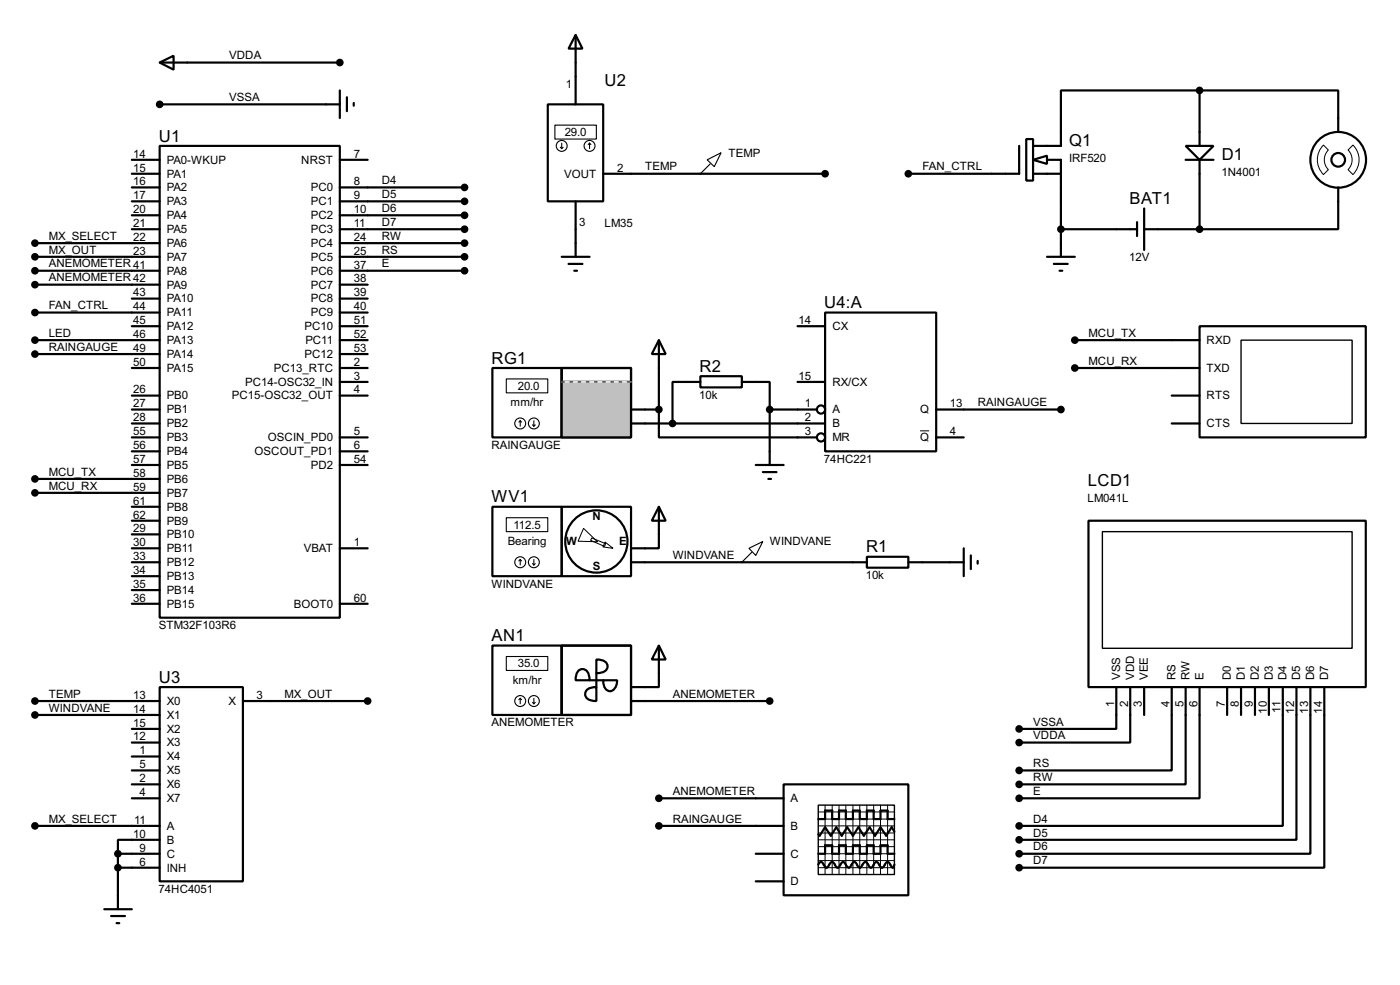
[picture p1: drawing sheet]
<svg xmlns="http://www.w3.org/2000/svg" width="256mm" height="180mm" viewBox="0 0 256 180" stroke-linecap="round" stroke-linejoin="round" font-family="sans-serif">
<g fill="none" stroke="#000" stroke-width=".4">
<path d="M29.3 11.5l2.5-1.3v2.6zM29.3 19.1h33M29.3 11.5h33M62.3 16.6v5M63.6 17.8v2.6M64.8 18.9v.5M100.4 19.1h10.1v17.8h-10.1zM105.5 6.4l1.2 2.5h-2.5zM105.5 6.4v12.7M219.8 16.6h-25.4v10.1h-5.1M219.8 16.6h25.4v7.6M219.8 16.6v10.1"/>
<path d="M24.2 34.3h5.1M24.2 36.9h5.1M24.2 39.4h5.1M24.2 31.8h5.1M24.2 29.3h5.1M29.3 26.7h33v86.4h-33zM62.3 34.3h22.8M62.3 36.9h22.8M62.3 39.4h22.8M62.3 29.3h5.1M105.5 36.9v10.1M110.5 31.8h40.7"/>
<path d="M186.7 26.7v5.1h-20.3M188 25.5h1.3v7.6h-1.3zM189.3 29.3l2.5-.8v1.5zM189.3 31.8h5.1M191.8 29.3h2.6v17.7M209.6 38.2v7.6M217.2 26.7h5.1l-2.5 2.6zM217.2 29.3h5.1M219.8 29.3v12.7M245.2 34.3v7.7h-25.4M6.4 44.5h22.9M6.4 47h22.9"/>
<path d="M6.4 49.6h22.9M6.4 57.2h22.9M6.4 52.1h22.9M24.2 42h5.1M24.2 54.7h5.1M24.2 59.7h5.1M62.3 42h22.8M62.3 44.5h22.8M62.3 47h22.8M62.3 49.6h22.8M62.3 57.2h5.1M62.3 52.1h5.1"/>
<path d="M62.3 54.7h5.1M62.3 59.7h5.1M102.9 47h5.1M104.2 48.3h2.5M105.2 49.6h.5M191.8 47h5.1M193.1 48.3h2.5M194.1 49.6h.5M194.4 42h13.9M208.3 40.7v2.5M209.6 42h10.2M219.8 59.7h30.4v20.4h-30.4z"/>
<path d="M6.4 62.3h22.9M6.4 64.8h22.9M24.2 67.4h5.1M24.2 75h5.1M24.2 77.5h5.1M24.2 72.4h5.1M62.3 62.3h5.1M62.3 67.4h5.1M62.3 64.8h5.1M62.3 72.4h5.1M62.3 69.9h5.1M90.2 67.4h12.7v12.7h-12.7z"/>
<path d="M102.9 67.4h12.7v12.7h-12.7zM118.2 75h2.5M118.2 77.5h27.9M120.7 75v5.1h25.4M120.7 67.4v7.6M125.8 69.9h-2.6v7.6M138.5 69.9h2.5v5.1M141 75h5.1M141 75v7.6M176.6 75h17.8M196.9 62.3h22.9M196.9 67.4h22.9"/>
<path d="M214.7 77.5h5.1M214.7 72.4h5.1M6.4 87.7h22.9M6.4 90.2h22.9M24.2 80.1h5.1M24.2 82.6h5.1M24.2 92.8h5.1M24.2 95.3h5.1M24.2 97.8h5.1M24.2 85.1h5.1M62.3 80.1h5.1M62.3 82.6h5.1"/>
<path d="M62.3 85.1h5.1M90.2 92.8h12.7v12.7h-12.7zM102.9 92.8h12.7v12.7h-12.7zM120.7 92.8l1.3 2.5h-2.6zM120.7 92.8v7.6h-5.1M199.4 95.3h50.8v30.5h-50.8zM24.2 102.9h5.1M24.2 110.5h5.1M24.2 100.4h5.1M24.2 105.5h5.1M24.2 108h5.1M62.3 110.5h5.1"/>
<path d="M62.3 100.4h5.1M90.2 118.2h12.7v12.7h-12.7zM102.9 118.2h12.7v12.7h-12.7zM115.6 102.9h43.2M120.7 118.2l1.3 2.5h-2.6zM120.7 118.2v7.6h-5.1M158.8 101.9h7.6v2h-7.6zM166.4 102.9h10.2M176.6 100.4v5.1M177.9 101.7v2.5M179.1 102.7v.5M6.4 128.3h22.9"/>
<path d="M6.4 130.9h22.9M24.2 133.4h5.1M24.2 135.9h5.1M24.2 138.5h5.1M29.3 125.8h15.2v35.5h-15.2zM44.5 128.3h22.9M106.1 122.7a1.23 1.23 0 0 1 1.3 0 1.23 1.23 0 0 1 .6 1.1v.7h-2.5a2.24 2.24 0 0 1 .6-1.8zM107.4 126.4a2.19 2.19 0 0 1 1.9-.6v2.5a1.96 1.96 0 0 1-2-.9v-.7zM108 124.5h2.5M109.3 120.7a1.96 1.96 0 0 1 1.9 .9 1.25 1.25 0 0 1-1.3 1.6h-.6zM109.3 123.2v2.6M110.5 124.5h2.6a1.58 1.58 0 0 1-1.6 1.9 1.72 1.72 0 0 1-1-1.9z"/>
<path d="M115.6 128.3h25.4M204.5 125.8v7.6h-17.8M207.1 125.8v10.1h-20.4M209.6 125.8v5.1M214.7 125.8v15.2h-28M217.2 125.8v17.8h-30.5M219.8 125.8v20.3h-33.1M224.8 125.8v5.1M227.4 125.8v5.1M229.9 125.8v5.1M232.5 125.8v5.1M235 125.8v25.4h-48.3"/>
<path d="M237.5 125.8v27.9h-50.8M240.1 125.8v30.5h-53.4M242.6 125.8v33h-55.9M6.4 151.2h22.9M21.6 156.3h7.7M21.6 156.3v10.1M21.6 158.8h7.7M24.2 146.1h5.1M24.2 141h5.1M24.2 143.6h5.1M29.3 153.7h-7.7v2.6M120.7 146.1h22.9"/>
<path d="M120.7 151.2h22.9M138.5 156.3h5.1M143.6 143.6h22.8v20.3h-22.8zM149.9 158.3l.2-.4 .3-.1 .3 .1 .5 .8 .2 .1 .3-.1 .2-.4a.54 .54 0 0 1 .8-.4l.5 .8 .3 .1 .2-.1 .5-.8 .3-.1 .2 .1 .5 .8 .3 .1 .2-.1 .5-.8 .3-.1 .3 .1 .4 .8 .3 .1 .3-.1 .2-.4a.54 .54 0 0 1 .8-.4l.5 .8 .3 .1 .2-.1 .5-.8 .3-.1 .2 .1 .5 .8 .3 .1 .2-.1 .5-.8 .3-.1 .3 .1 .4 .8 .3 .1 .3-.5M149.9 156.3h1.3v-1.6h1.3v1.6h1.2v-1.6h1.3v1.6h1.3v-1.6h1.2v1.6h1.3v-1.6h1.3v1.6h1.2v-1.6h1.3v1.6h1.3M149.9 149.9h1.3v-1.5h1.3v1.5h1.2v-1.5h1.3v1.5h1.3v-1.5h1.2v1.5h1.3v-1.5h1.3v1.5h1.2v-1.5h1.3v1.5h1.3M163.9 152.2l-.5-.8-1 1.6-1.1-1.6-1 1.6-1-1.6-1 1.6-1-1.6-1 1.6-1.1-1.6-1 1.6-1-1.6-1 1.6-1-1.6-1 1.6-.3-.3M19.1 166.4h5.1M20.4 167.7h2.5M21.4 169h.5M138.5 161.3h5.1"/>
<circle cx="245.1" cy="29.3" r="5.1"/>
<circle cx="245.1" cy="29.3" r="1.25"/>
<circle cx="109.2" cy="99.1" r="5.7"/>
</g>
<g fill="#000" stroke="#000" stroke-width=".4">
<circle cx="29.2" cy="19.1" r=".5"/>
<circle cx="62.2" cy="11.5" r=".5"/>
<circle cx="219.7" cy="16.6" r=".5"/>
<circle cx="85.1" cy="39.4" r=".5"/>
<circle cx="85.1" cy="36.9" r=".5"/>
<circle cx="85.1" cy="34.3" r=".5"/>
<circle cx="151.1" cy="31.8" r=".5"/>
<circle cx="166.4" cy="31.8" r=".5"/>
<circle cx="6.4" cy="57.2" r=".5"/>
<circle cx="6.4" cy="49.6" r=".5"/>
<circle cx="6.4" cy="52.1" r=".5"/>
<circle cx="6.4" cy="47" r=".5"/>
<circle cx="6.4" cy="44.5" r=".5"/>
<circle cx="85.1" cy="44.5" r=".5"/>
<circle cx="85.1" cy="49.6" r=".5"/>
<circle cx="85.1" cy="42" r=".5"/>
<circle cx="85.1" cy="47" r=".5"/>
<circle cx="194.3" cy="42" r=".5"/>
<circle cx="219.7" cy="42" r=".5"/>
<circle cx="6.4" cy="62.3" r=".5"/>
<circle cx="196.9" cy="62.3" r=".5"/>
<circle cx="196.9" cy="67.4" r=".5"/>
<circle cx="6.4" cy="87.7" r=".5"/>
<circle cx="6.4" cy="90.2" r=".5"/>
<circle cx="6.4" cy="128.3" r=".5"/>
<circle cx="6.4" cy="130.9" r=".5"/>
<circle cx="67.3" cy="128.3" r=".5"/>
<circle cx="141" cy="128.3" r=".5"/>
<circle cx="186.7" cy="133.4" r=".5"/>
<circle cx="186.7" cy="135.9" r=".5"/>
<circle cx="6.4" cy="151.2" r=".5"/>
<circle cx="21.6" cy="156.3" r=".5"/>
<circle cx="21.6" cy="158.8" r=".5"/>
<circle cx="120.7" cy="146.1" r=".5"/>
<circle cx="186.7" cy="143.6" r=".5"/>
<circle cx="186.7" cy="151.2" r=".5"/>
<circle cx="186.7" cy="141" r=".5"/>
<circle cx="186.7" cy="156.3" r=".5"/>
<circle cx="186.7" cy="158.8" r=".5"/>
<circle cx="186.7" cy="146.1" r=".5"/>
<circle cx="186.7" cy="153.7" r=".5"/>
</g>
<g fill="none" stroke="#000" stroke-width=".18">
<path d="M242.5 26.6l.9 .9a2.54 2.54 0 0 0 0 3.6l-.9 .9a3.8 3.8 0 0 1 0-5.4zM247 27.5l.9-.9a3.8 3.8 0 0 1 0 5.4l-.9-.9a2.54 2.54 0 0 0 0-3.6zM106.9 96.7l2.6 2.5-3.6-.1zM108.4 98.5l2.6 1-.2 .5-2.6-1.1zM110.9 99.2l1.4 1.2-1.8-.3zM149.9 151.2h14M149.9 148.6h14M149.9 149.9h14M149.9 152.5h14M149.9 155h14M149.9 156.3h14M149.9 157.5h14"/>
<path d="M149.9 158.8h14M149.9 153.7h14M151.2 147.4v12.7M152.5 147.4v12.7M153.7 147.4v12.7M155 147.4v12.7M156.3 147.4v12.7M157.5 147.4v12.7M158.8 147.4v12.7M160.1 147.4v12.7M161.3 147.4v12.7M162.6 147.4v12.7"/>
</g>
<path d="M227.4 62.3h20.3v15.2h-20.3zM202 97.3h45.7v21.4h-45.7zM149.9 147.4h14v12.7h-14z" fill="none" stroke="#000" stroke-width=".25"/>
<g fill="none" stroke="#000" stroke-width=".2">
<path d="M101.7 22.9h7.6v2.6h-7.6zM102.7 27l.2 .2M102.9 26.2v1M103.2 27l-.3 .2M108 26.2l-.2 .3M108 26.2l.3 .3M108 26.2v1M129.6 29.3l2.5-1.3-1.2 2.5zM130.1 30l-1.8 1.8M92.8 69.4h7.6v2.5h-7.6zM92.8 94.8h7.6v2.5h-7.6zM95.3 102.4v1"/>
<path d="M95.3 102.4l-.2 .3M95.3 102.4l.3 .3M97.6 103.2l.2 .2M97.8 102.4v1M98.1 103.2l-.3 .2M137.2 100.4l2.6-1.3-1.3 2.6zM137.7 101.1l-1.8 1.8M92.8 120.2h7.6v2.5h-7.6zM95.3 127.8l-.2 .3M95.3 127.8l.3 .3M95.3 127.8v1M97.6 128.6l.2 .2"/>
<path d="M97.8 127.8v1M98.1 128.6l-.3 .2"/>
<circle cx="102.9" cy="26.7" r="1"/>
<circle cx="108" cy="26.7" r="1"/>
<circle cx="95.3" cy="102.9" r="1"/>
<circle cx="97.8" cy="102.9" r="1"/>
<circle cx="95.3" cy="128.3" r="1"/>
<circle cx="97.8" cy="128.3" r="1"/>
</g>
<path d="M103 80h12.6" fill="none" stroke="#00c0c0" stroke-width=".18"/>
<path d="M103 69.7h12.6v10.3h-12.6z" fill="#c0c0c0"/>
<g fill="none" stroke="#000" stroke-width=".4">
<path d="M146.1 59.7h5.1M151.2 57.2h20.3v25.4h-20.3zM102.9 67.4h12.7v12.7h-12.7zM115.6 75h2.6M115.6 77.5h2.6M120.7 62.3l1.3 2.5h-2.6zM120.7 62.3v5.1M125.8 69.9h2.5M128.3 68.9h7.6v2h-7.6zM135.9 69.9h2.6M146.1 75h3.6M146.1 77.5h5.1"/>
<path d="M146.1 69.9h5.1M171.5 75h5.1M138.5 85.1h5.1M139.8 86.4h2.5M140.8 87.7h.5M141 82.6v2.5M146.1 80.1h3.6M171.5 80.1h5.1"/>
<circle cx="150.4" cy="75" r=".75"/>
<circle cx="150.4" cy="80.1" r=".75"/>
</g>
<path d="M102.9 69.9h12.7" fill="none" stroke="#fff" stroke-width=".18"/>
<path d="M102.9 69.9h12.7" fill="none" stroke="#000" stroke-width=".18" stroke-dasharray=".5 1"/>
<g fill="none" stroke="#000" stroke-width=".2">
<path d="M95.3 77l-.2 .3M95.3 77l.3 .3M95.3 77v1M97.6 77.8l.2 .2M97.8 77v1M98.1 77.8l-.3 .2"/>
<circle cx="95.3" cy="77.5" r="1"/>
<circle cx="97.8" cy="77.5" r="1"/>
</g>
<path d="M168.6 78.9h1.6" fill="none" stroke="#000" stroke-width=".18"/>
<g fill="#000" stroke="#000" stroke-width=".4">
<circle cx="6.4" cy="64.8" r=".5"/>
<circle cx="120.7" cy="75" r=".5"/>
<circle cx="123.2" cy="77.5" r=".5"/>
<circle cx="141" cy="75" r=".5"/>
<circle cx="194.3" cy="75" r=".5"/>
<circle cx="120.7" cy="151.2" r=".5"/>
</g>
<g font-size="3.4">
<text x="110.8" y="15.7">U2</text>
<text x="29.1" y="25.9">U1</text>
<text x="195.9" y="26.7">Q1</text>
<text x="223.8" y="29.3">D1</text>
<text x="206.9" y="37.4">BAT1</text>
<text x="151" y="56.4">U4:A</text>
<text x="90.1" y="66.6">RG1</text>
<text x="128.2" y="68.1">R2</text>
<text x="199.3" y="88.9">LCD1</text>
<text x="90.1" y="92">WV1</text>
<text x="158.7" y="101.1">R1</text>
<text x="90.1" y="117.4">AN1</text>
<text x="29.1" y="125">U3</text>
</g>
<g font-size="2.4">
<text x="42" y="10.9">VDDA</text>
<text x="103.7" y="16.2">1</text>
<text x="42" y="18.5">VSSA</text>
<text x="24.4" y="28.9">14</text>
<text x="30.5" y="30">PA0-WKUP</text>
<text x="55.2" y="30">NRST</text>
<text x="64.8" y="28.9">7</text>
<text x="103.5" y="24.9">29.0</text>
<text x="133.4" y="28.6">TEMP</text>
<text x="195.8" y="29.6">IRF520</text>
<text x="24.4" y="33.9">16</text>
<text x="24.4" y="31.4">15</text>
<text x="30.5" y="35">PA2</text>
<text x="30.5" y="32.5">PA1</text>
<text x="56.9" y="35">PC0</text>
<text x="64.8" y="33.9">8</text>
<text x="69.9" y="33.7">D4</text>
<text x="103.3" y="32.5">VOUT</text>
<text x="113.1" y="31.4">2</text>
<text x="118.2" y="31.2">TEMP</text>
<text x="169" y="31.2">FAN_CTRL</text>
<text x="223.8" y="32.2">1N4001</text>
<text x="24.4" y="36.5">17</text>
<text x="24.4" y="39">20</text>
<text x="24.4" y="41.6">21</text>
<text x="30.5" y="37.6">PA3</text>
<text x="30.5" y="40.1">PA4</text>
<text x="56.9" y="37.6">PC1</text>
<text x="56.9" y="40.1">PC2</text>
<text x="64.8" y="36.5">9</text>
<text x="64.8" y="39">10</text>
<text x="64.8" y="41.6">11</text>
<text x="69.9" y="36.3">D5</text>
<text x="69.9" y="38.8">D6</text>
<text x="69.9" y="41.3">D7</text>
<text x="106.1" y="41.3">3</text>
<text x="110.7" y="41.5">LM35</text>
<text x="8.9" y="46.4">MX_OUT</text>
<text x="8.9" y="43.9">MX_SELECT</text>
<text x="24.4" y="44.1">22</text>
<text x="24.4" y="46.6">23</text>
<text x="30.5" y="42.7">PA5</text>
<text x="30.5" y="45.2">PA6</text>
<text x="30.5" y="47.7">PA7</text>
<text x="56.9" y="45.2">PC4</text>
<text x="56.9" y="47.7">PC5</text>
<text x="56.9" y="42.7">PC3</text>
<text x="64.8" y="44.1">24</text>
<text x="64.8" y="46.6">25</text>
<text x="69.9" y="43.9">RW</text>
<text x="69.9" y="46.4">RS</text>
<text x="206.9" y="47.9">12V</text>
<text x="8.9" y="49">ANEMOMETER 41</text>
<text x="8.9" y="51.5">ANEMOMETER 42</text>
<text x="30.5" y="50.3">PA8</text>
<text x="30.5" y="52.8">PA9</text>
<text x="56.9" y="52.8">PC7</text>
<text x="56.9" y="50.3">PC6</text>
<text x="64.8" y="51.7">38</text>
<text x="64.8" y="49.2">37</text>
<text x="69.9" y="49">E</text>
<text x="8.9" y="56.6">FAN_CTRL</text>
<text x="24.4" y="54.3">43</text>
<text x="24.4" y="56.8">44</text>
<text x="24.4" y="59.3">45</text>
<text x="30.5" y="55.4">PA10</text>
<text x="30.5" y="57.9">PA11</text>
<text x="56.9" y="55.4">PC8</text>
<text x="56.9" y="57.9">PC9</text>
<text x="64.8" y="54.3">39</text>
<text x="64.8" y="59.3">51</text>
<text x="64.8" y="56.8">40</text>
<text x="146.3" y="59.3">14</text>
<text x="8.9" y="61.7">LED</text>
<text x="8.9" y="64.2">RAINGAUGE</text>
<text x="24.4" y="61.9">46</text>
<text x="24.4" y="64.4">49</text>
<text x="30.5" y="60.4">PA12</text>
<text x="30.5" y="63">PA13</text>
<text x="30.5" y="65.5">PA14</text>
<text x="55.8" y="60.4">PC10</text>
<text x="55.8" y="65.5">PC12</text>
<text x="55.9" y="63">PC11</text>
<text x="64.8" y="61.9">52</text>
<text x="64.8" y="64.4">53</text>
<text x="152.5" y="60.4">CX</text>
<text x="199.4" y="61.7">MCU_TX</text>
<text x="221" y="63">RXD</text>
<text x="24.4" y="72">26</text>
<text x="24.4" y="67">50</text>
<text x="30.5" y="68.1">PA15</text>
<text x="44.9" y="70.6">PC14-OSC32_IN</text>
<text x="50.2" y="68.1">PC13_RTC</text>
<text x="64.8" y="67">2</text>
<text x="64.8" y="69.5">3</text>
<text x="64.8" y="72">4</text>
<text x="94.9" y="71.4">20.0</text>
<text x="146.3" y="69.5">15</text>
<text x="152.5" y="70.6">RX/CX</text>
<text x="199.4" y="66.7">MCU_RX</text>
<text x="221" y="68.1">TXD</text>
<text x="24.4" y="74.6">27</text>
<text x="24.4" y="77.1">28</text>
<text x="30.5" y="73.1">PB0</text>
<text x="30.5" y="75.7">PB1</text>
<text x="42.5" y="73.1">PC15-OSC32_OUT</text>
<text x="93.6" y="74.3">mm/hr</text>
<text x="128.1" y="73">10k</text>
<text x="147.5" y="74.6">1</text>
<text x="147.5" y="77.1">2</text>
<text x="152.5" y="75.7">A</text>
<text x="168.6" y="75.7">Q</text>
<text x="174" y="74.6">13</text>
<text x="179.1" y="74.4">RAINGAUGE</text>
<text x="221" y="73.1">RTS</text>
<text x="24.4" y="79.7">55</text>
<text x="24.4" y="82.2">56</text>
<text x="30.5" y="78.2">PB2</text>
<text x="30.5" y="80.8">PB3</text>
<text x="30.5" y="83.3">PB4</text>
<text x="46.6" y="83.3">OSCOUT_PD1</text>
<text x="49.1" y="80.8">OSCIN_PD0</text>
<text x="64.8" y="79.7">5</text>
<text x="64.8" y="82.2">6</text>
<text x="90" y="82.2">RAINGAUGE</text>
<text x="147.5" y="79.7">3</text>
<text x="152.5" y="78.2">B</text>
<text x="152.5" y="80.8">MR</text>
<text x="168.6" y="80.8">Q</text>
<text x="174" y="79.7">4</text>
<text x="221" y="78.2">CTS</text>
<text x="8.9" y="87.1">MCU_TX</text>
<text x="8.9" y="89.6">MCU_RX</text>
<text x="24.4" y="84.7">57</text>
<text x="24.4" y="87.3">58</text>
<text x="24.4" y="89.8">59</text>
<text x="30.5" y="85.8">PB5</text>
<text x="30.5" y="88.4">PB6</text>
<text x="56.9" y="85.8">PD2</text>
<text x="64.8" y="84.7">54</text>
<text x="151" y="84.7">74HC221</text>
<text x="24.4" y="92.4">61</text>
<text x="24.4" y="94.9">62</text>
<text x="30.5" y="93.5">PB8</text>
<text x="30.5" y="90.9">PB7</text>
<text x="108.5" y="95.2">N</text>
<text x="199.2" y="91.9">LM041L</text>
<text x="24.4" y="97.4">29</text>
<text x="24.4" y="100">30</text>
<text x="30.5" y="96">PB9</text>
<text x="30.5" y="98.5">PB10</text>
<text x="30.5" y="101.1">PB11</text>
<text x="55.6" y="101.1">VBAT</text>
<text x="64.8" y="100">1</text>
<text x="93" y="99.7">Bearing</text>
<text x="94.1" y="96.8">112.5</text>
<text x="103.7" y="99.8">W</text>
<text x="113.4" y="99.8">E</text>
<text x="141" y="99.8">WINDVANE</text>
<text x="24.4" y="102.5">33</text>
<text x="24.4" y="105.1">34</text>
<text x="24.4" y="107.6">35</text>
<text x="30.5" y="103.6">PB12</text>
<text x="30.5" y="106.2">PB13</text>
<text x="90" y="107.6">WINDVANE</text>
<text x="108.6" y="104.4">S</text>
<text x="123.2" y="102.3">WINDVANE</text>
<text x="158.6" y="106">10k</text>
<text x="24.4" y="110.1">36</text>
<text x="30.5" y="108.7">PB14</text>
<text x="30.5" y="111.2">PB15</text>
<text x="53.8" y="111.2">BOOT0</text>
<text x="64.8" y="110.1">60</text>
<text x="29.1" y="115.2">STM32F103R6</text>
<text x="94" y="125.1">km/hr</text>
<text x="94.9" y="122.2">35.0</text>
<text x="205.2" y="124.5" transform="rotate(-90 205.2 124.5)">VSS</text>
<text x="207.8" y="124.5" transform="rotate(-90 207.8 124.5)">VDD</text>
<text x="210.3" y="124.5" transform="rotate(-90 210.3 124.5)">VEE</text>
<text x="215.3" y="124.5" transform="rotate(-90 215.3 124.5)">RS</text>
<text x="217.9" y="124.5" transform="rotate(-90 217.9 124.5)">RW</text>
<text x="220.5" y="124.5" transform="rotate(-90 220.5 124.5)">E</text>
<text x="225.5" y="124.5" transform="rotate(-90 225.5 124.5)">D0</text>
<text x="228.1" y="124.5" transform="rotate(-90 228.1 124.5)">D1</text>
<text x="230.6" y="124.5" transform="rotate(-90 230.6 124.5)">D2</text>
<text x="233.2" y="124.5" transform="rotate(-90 233.2 124.5)">D3</text>
<text x="235.7" y="124.5" transform="rotate(-90 235.7 124.5)">D4</text>
<text x="238.2" y="124.5" transform="rotate(-90 238.2 124.5)">D5</text>
<text x="240.8" y="124.5" transform="rotate(-90 240.8 124.5)">D6</text>
<text x="243.3" y="124.5" transform="rotate(-90 243.3 124.5)">D7</text>
<text x="8.9" y="127.7">TEMP</text>
<text x="8.9" y="130.3">WINDVANE</text>
<text x="24.4" y="127.9">13</text>
<text x="24.4" y="130.5">14</text>
<text x="30.5" y="129">X0</text>
<text x="30.5" y="131.6">X1</text>
<text x="41.8" y="129">X</text>
<text x="47" y="127.9">3</text>
<text x="52.1" y="127.7">MX_OUT</text>
<text x="123.2" y="127.7">ANEMOMETER</text>
<text x="204.1" y="129.5" transform="rotate(-90 204.1 129.5)">1</text>
<text x="206.7" y="129.5" transform="rotate(-90 206.7 129.5)">2</text>
<text x="209.2" y="129.5" transform="rotate(-90 209.2 129.5)">3</text>
<text x="214.3" y="129.5" transform="rotate(-90 214.3 129.5)">4</text>
<text x="216.8" y="129.5" transform="rotate(-90 216.8 129.5)">5</text>
<text x="219.4" y="129.5" transform="rotate(-90 219.4 129.5)">6</text>
<text x="224.4" y="129.5" transform="rotate(-90 224.4 129.5)">7</text>
<text x="227" y="129.5" transform="rotate(-90 227 129.5)">8</text>
<text x="229.5" y="129.5" transform="rotate(-90 229.5 129.5)">9</text>
<text x="232.1" y="130.6" transform="rotate(-90 232.1 130.6)">10</text>
<text x="234.6" y="130.5" transform="rotate(-90 234.6 130.5)">11</text>
<text x="237.1" y="130.6" transform="rotate(-90 237.1 130.6)">12</text>
<text x="239.7" y="130.6" transform="rotate(-90 239.7 130.6)">13</text>
<text x="242.2" y="130.6" transform="rotate(-90 242.2 130.6)">14</text>
<text x="24.4" y="133">15</text>
<text x="24.4" y="135.5">12</text>
<text x="30.5" y="134.1">X2</text>
<text x="30.5" y="136.6">X3</text>
<text x="90" y="133">ANEMOMETER</text>
<text x="189.3" y="132.8">VSSA</text>
<text x="189.3" y="135.3">VDDA</text>
<text x="25.6" y="138.1">1</text>
<text x="25.6" y="140.6">5</text>
<text x="25.6" y="143.2">2</text>
<text x="30.5" y="139.2">X4</text>
<text x="30.5" y="141.7">X5</text>
<text x="189.3" y="140.4">RS</text>
<text x="189.3" y="143">RW</text>
<text x="25.6" y="145.7">4</text>
<text x="30.5" y="144.3">X6</text>
<text x="30.5" y="146.8">X7</text>
<text x="123.2" y="145.5">ANEMOMETER</text>
<text x="144.8" y="146.8">A</text>
<text x="189.3" y="145.5">E</text>
<text x="8.9" y="150.6">MX_SELECT</text>
<text x="24.4" y="153.3">10</text>
<text x="24.6" y="150.8">11</text>
<text x="25.6" y="155.9">9</text>
<text x="30.5" y="151.9">A</text>
<text x="30.5" y="154.4">B</text>
<text x="123.2" y="150.6">RAINGAUGE</text>
<text x="144.8" y="151.9">B</text>
<text x="189.3" y="150.6">D4</text>
<text x="189.3" y="153.1">D5</text>
<text x="189.3" y="155.7">D6</text>
<text x="25.6" y="158.4">6</text>
<text x="30.5" y="157">C</text>
<text x="30.5" y="159.5">INH</text>
<text x="144.8" y="157">C</text>
<text x="189.3" y="158.2">D7</text>
<text x="29.1" y="163.4">74HC4051</text>
<text x="144.8" y="162">D</text>
</g>
</svg>
